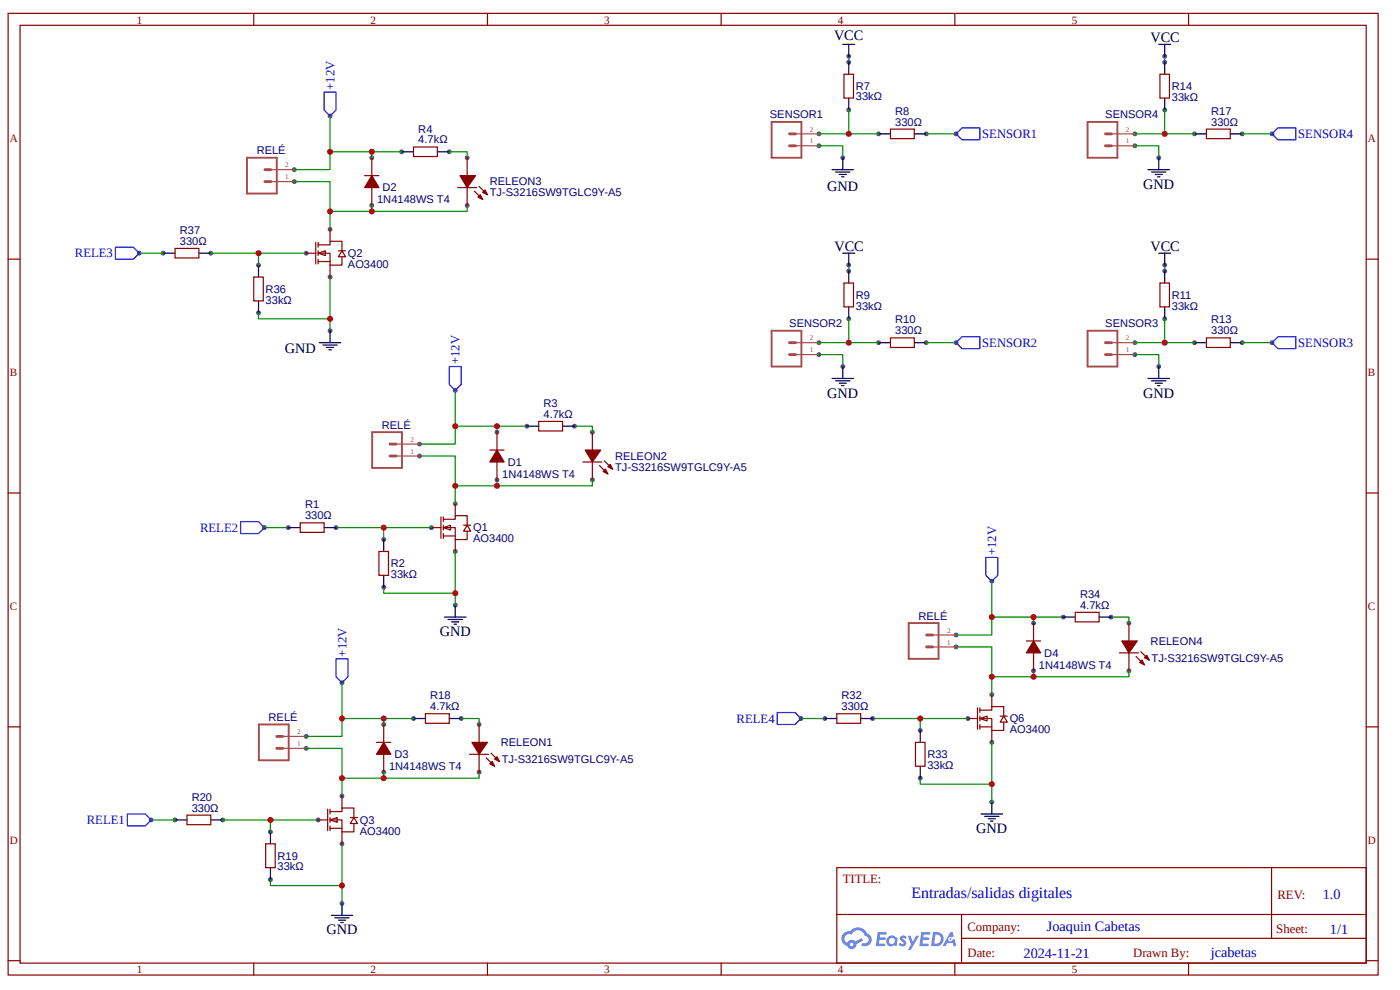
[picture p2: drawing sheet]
<svg xmlns="http://www.w3.org/2000/svg" width="297mm" height="210mm" viewBox="0 0 297 210" stroke-linecap="round" stroke-linejoin="round" font-family="sans-serif">
<g fill="none" stroke="#800" stroke-width=".25">
<path d="M1.7 2.8h290.7v203.9h-290.7zM4.3 5.4h285.5v198.8h-285.5zM53.8 2.8v2.6M103.4 2.8v2.6M153 2.8v2.6M202.6 2.8v2.6M252.1 2.8v2.6M1.7 54.9h2.6M289.8 54.9h2.6M1.7 104.5h2.6M289.8 104.5h2.6M1.7 154.1h2.6"/>
<path d="M289.8 154.1h2.6M177.5 184h112.3v20.2h-112.3zM177.6 193.9h112.1M204 198.9h85.7M204 193.9v10.1M269.8 184v14.9M1.7 203.7h2.6M53.8 204.2v2.5M103.4 204.2v2.5M153 204.2v2.5M202.6 204.2v2.5M252.1 204.2v2.5"/>
<path d="M289.8 203.7h2.6"/>
</g>
<g fill="#58f">
<path d="M191.1 198.5l.5-.2 .4 .1 .3 .3-.2 .4a.33 .33 0 0 0-.3-.3 .33 .33 0 0 0-.3 .1v.1a.85 .85 0 0 1 .7 .7 .85 .85 0 0 1-.3 .8l-.7 .1-.6-.4 .4-.4 .5 .3 .2-.1v-.2a.88 .88 0 0 1-.6-1.3z"/>
<path d="M192.6 198.4h.6l.4 1.3 .8-1.3h.6l-1.8 3h-.6l.7-1.1z"/>
<path d="M186.2 197.6h1.7l.2 .1-.1 .4h-1.3l-.1 .7h1.1l.2 .2-.2 .3h-1.1l-.2 .8h1.3l.1 .2-.1 .2-1.9 .1z"/>
<path d="M195.5 197.6h1.6l.2 .1v.4h-1.3l-.1 .7h1.1l.2 .2-.3 .3h-1.1l-.1 .8h1.2l.1 .2-.1 .2-1.9 .1z"/>
<path d="M201.6 197.6h.5l.2 .9-.4 .2a.49 .49 0 0 0-.7 .2 .49 .49 0 0 0 .3 .7 .49 .49 0 0 0 .6-.4l.4-.2 .4 1.6h-.6l-.2-.7h-1.2l-.3 .7h-.6z"/>
<path d="M197.9 197.6l-.4 3h1a1.51 1.51 0 0 0 1.7-1.5 1.51 1.51 0 0 0-1.8-1.5zM198.4 198.1a1.02 1.02 0 0 1 1.2 1.2 1.02 1.02 0 0 1-1.4 .8z"/>
<path d="M188.5 198.6a1.11 1.11 0 0 0-.3 1.6 1.11 1.11 0 0 0 1.6 .2l.4 .2 .2-1.7-.4-.2a1.01 1.01 0 0 0-1.5-.1zM188.5 199.5a.66 .66 0 0 1 1.3 0 .66 .66 0 0 1-1.3 0z"/>
<path d="M179 197.9a1.58 1.58 0 0 0 .7 2.6 1.01 1.01 0 0 0 1.2 .7 1.01 1.01 0 0 0 .8-1.1l1.4-.7-.3-.5-1.4 .7a1.02 1.02 0 0 0-1.7 .3 .99 .99 0 0 1-.4-1.4 .99 .99 0 0 1 1.4-.3 1.48 1.48 0 0 1 1.5-1 1.48 1.48 0 0 1 1.3 1.2 .82 .82 0 0 1 .8 1.1 .82 .82 0 0 1-1.2 .5l-.3 .1v.3a1.4 1.4 0 0 0 2-.6 1.4 1.4 0 0 0-.9-1.9 2.19 2.19 0 0 0-3.6-.5l-.8 .1zM180.3 200.2a.4 .4 0 0 1 .8 0 .4 .4 0 0 1-.8 0z"/>
<circle cx="201.6" cy="199.1" r=".19"/>
</g>
<path d="M180.1 11.9v1.3" fill="none" stroke="#080" stroke-width=".25"/>
<circle cx="180.1" cy="13.2" r=".51" fill="#4f4f4f"/>
<path d="M180.1 13.2v2.5" fill="none" stroke="#000" stroke-width=".25"/>
<circle cx="180.1" cy="23.3" r=".51" fill="#4f4f4f"/>
<path d="M180.1 20.8v2.5" fill="none" stroke="#000" stroke-width=".25"/>
<path d="M179 15.7h2.1v5.1h-2.1z" fill="none" stroke="#800" stroke-width=".25"/>
<circle cx="196.5" cy="28.4" r=".51" fill="#4f4f4f"/>
<path d="M194 28.4h2.5" fill="none" stroke="#000" stroke-width=".25"/>
<circle cx="186.4" cy="28.4" r=".51" fill="#4f4f4f"/>
<path d="M186.4 28.4h2.5" fill="none" stroke="#000" stroke-width=".25"/>
<path d="M188.9 27.4h5.1v2h-5.1z" fill="none" stroke="#800" stroke-width=".25"/>
<path d="M163.7 25.9h6.3v7.5h-6.3z" fill="none" stroke="#a54b4b" stroke-width=".4"/>
<path d="M167.5 28.4h1.3M167.5 30.9h1.3" fill="none" stroke="#a54b4b" stroke-width=".61"/>
<circle cx="173.7" cy="30.9" r=".51" fill="#4f4f4f"/>
<path d="M168.8 30.9h4.9" fill="none" stroke="#a54b4b" stroke-width=".25"/>
<circle cx="173.7" cy="28.4" r=".51" fill="#4f4f4f"/>
<path d="M168.8 28.4h4.9" fill="none" stroke="#a54b4b" stroke-width=".25"/>
<path d="M180.1 28.4h6.3" fill="none" stroke="#080" stroke-width=".25"/>
<circle cx="180.1" cy="11.9" r=".51" fill="#4f4f4f"/>
<path d="M178.8 9.4h2.5M180.1 9.4v2.5" fill="none" stroke="#000" stroke-width=".25"/>
<path d="M173.7 30.9h5.1v2.5M180.1 23.3v5.1h-6.4" fill="none" stroke="#080" stroke-width=".25"/>
<circle cx="178.8" cy="33.4" r=".51" fill="#4f4f4f"/>
<path d="M176.5 36h4.6M177.3 36.5h3M178 37h1.6M178.5 37.5h.5M178.8 33.4v2.6" fill="none" stroke="#000" stroke-width=".25"/>
<path d="M196.5 28.4h6.3" fill="none" stroke="#080" stroke-width=".25"/>
<circle cx="202.8" cy="28.4" r=".51" fill="#4f4f4f"/>
<path d="M202.8 28.4l1.3-1.3h3.8v2.5h-3.8z" fill="none" stroke="#00f" stroke-width=".25"/>
<path d="M180.1 56.2v1.3" fill="none" stroke="#080" stroke-width=".25"/>
<circle cx="180.1" cy="57.5" r=".51" fill="#4f4f4f"/>
<path d="M180.1 57.5v2.5" fill="none" stroke="#000" stroke-width=".25"/>
<circle cx="180.1" cy="67.6" r=".51" fill="#4f4f4f"/>
<path d="M180.1 65.1v2.5" fill="none" stroke="#000" stroke-width=".25"/>
<path d="M179 60h2.1v5.1h-2.1z" fill="none" stroke="#800" stroke-width=".25"/>
<circle cx="196.5" cy="72.7" r=".51" fill="#4f4f4f"/>
<path d="M194 72.7h2.5" fill="none" stroke="#000" stroke-width=".25"/>
<circle cx="186.4" cy="72.7" r=".51" fill="#4f4f4f"/>
<path d="M186.4 72.7h2.5" fill="none" stroke="#000" stroke-width=".25"/>
<path d="M188.9 71.6h5.1v2.1h-5.1z" fill="none" stroke="#800" stroke-width=".25"/>
<path d="M163.7 70.1h6.3v7.6h-6.3z" fill="none" stroke="#a54b4b" stroke-width=".4"/>
<path d="M167.5 72.7h1.3M167.5 75.2h1.3" fill="none" stroke="#a54b4b" stroke-width=".61"/>
<circle cx="173.7" cy="75.2" r=".51" fill="#4f4f4f"/>
<path d="M168.8 75.2h4.9" fill="none" stroke="#a54b4b" stroke-width=".25"/>
<circle cx="173.7" cy="72.7" r=".51" fill="#4f4f4f"/>
<path d="M168.8 72.7h4.9" fill="none" stroke="#a54b4b" stroke-width=".25"/>
<path d="M180.1 72.7h6.3" fill="none" stroke="#080" stroke-width=".25"/>
<circle cx="180.1" cy="56.2" r=".51" fill="#4f4f4f"/>
<path d="M178.8 53.7h2.5M180.1 53.7v2.5" fill="none" stroke="#000" stroke-width=".25"/>
<path d="M173.7 75.2h5.1v2.5M180.1 67.6v5.1h-6.4" fill="none" stroke="#080" stroke-width=".25"/>
<circle cx="178.8" cy="77.7" r=".51" fill="#4f4f4f"/>
<path d="M178.8 77.7v2.5M176.5 80.2h4.6M177.3 80.7h3M178 81.3h1.6M178.5 81.8h.5" fill="none" stroke="#000" stroke-width=".25"/>
<path d="M196.5 72.7h6.3" fill="none" stroke="#080" stroke-width=".25"/>
<circle cx="202.8" cy="72.7" r=".51" fill="#4f4f4f"/>
<path d="M202.8 72.7l1.3-1.3h3.8v2.5h-3.8z" fill="none" stroke="#00f" stroke-width=".25"/>
<path d="M247.1 56.2v1.3" fill="none" stroke="#080" stroke-width=".25"/>
<circle cx="247.1" cy="57.5" r=".51" fill="#4f4f4f"/>
<path d="M247.1 57.5v2.5" fill="none" stroke="#000" stroke-width=".25"/>
<circle cx="247.1" cy="67.6" r=".51" fill="#4f4f4f"/>
<path d="M247.1 65.1v2.5" fill="none" stroke="#000" stroke-width=".25"/>
<path d="M246.1 60h2v5.1h-2z" fill="none" stroke="#800" stroke-width=".25"/>
<circle cx="263.5" cy="72.7" r=".51" fill="#4f4f4f"/>
<path d="M261 72.7h2.5" fill="none" stroke="#000" stroke-width=".25"/>
<circle cx="253.4" cy="72.7" r=".51" fill="#4f4f4f"/>
<path d="M253.4 72.7h2.5" fill="none" stroke="#000" stroke-width=".25"/>
<path d="M255.9 71.6h5.1v2.1h-5.1z" fill="none" stroke="#800" stroke-width=".25"/>
<path d="M230.7 70.1h6.4v7.6h-6.4z" fill="none" stroke="#a54b4b" stroke-width=".4"/>
<path d="M234.5 72.7h1.3M234.5 75.2h1.3" fill="none" stroke="#a54b4b" stroke-width=".61"/>
<circle cx="240.8" cy="75.2" r=".51" fill="#4f4f4f"/>
<path d="M235.8 75.2h5" fill="none" stroke="#a54b4b" stroke-width=".25"/>
<circle cx="240.8" cy="72.7" r=".51" fill="#4f4f4f"/>
<path d="M235.8 72.7h5" fill="none" stroke="#a54b4b" stroke-width=".25"/>
<path d="M247.1 72.7h6.3" fill="none" stroke="#080" stroke-width=".25"/>
<circle cx="247.1" cy="56.2" r=".51" fill="#4f4f4f"/>
<path d="M245.8 53.7h2.6M247.1 53.7v2.5" fill="none" stroke="#000" stroke-width=".25"/>
<path d="M240.8 75.2h5v2.5M247.1 67.6v5.1h-6.3" fill="none" stroke="#080" stroke-width=".25"/>
<circle cx="245.8" cy="77.7" r=".51" fill="#4f4f4f"/>
<path d="M245.8 77.7v2.5M243.5 80.2h4.6M244.3 80.7h3M245.1 81.3h1.5M245.6 81.8h.5" fill="none" stroke="#000" stroke-width=".25"/>
<path d="M263.5 72.7h6.4" fill="none" stroke="#080" stroke-width=".25"/>
<circle cx="269.9" cy="72.7" r=".51" fill="#4f4f4f"/>
<path d="M269.9 72.7l1.2-1.3h3.8v2.5h-3.8z" fill="none" stroke="#00f" stroke-width=".25"/>
<path d="M247.1 11.9v1.3" fill="none" stroke="#080" stroke-width=".25"/>
<circle cx="247.1" cy="13.2" r=".51" fill="#4f4f4f"/>
<path d="M247.1 13.2v2.5" fill="none" stroke="#000" stroke-width=".25"/>
<circle cx="247.1" cy="23.3" r=".51" fill="#4f4f4f"/>
<path d="M247.1 20.8v2.5" fill="none" stroke="#000" stroke-width=".25"/>
<path d="M246.1 15.7h2v5.1h-2z" fill="none" stroke="#800" stroke-width=".25"/>
<circle cx="263.5" cy="28.4" r=".51" fill="#4f4f4f"/>
<path d="M261 28.4h2.5" fill="none" stroke="#000" stroke-width=".25"/>
<circle cx="253.4" cy="28.4" r=".51" fill="#4f4f4f"/>
<path d="M253.4 28.4h2.5" fill="none" stroke="#000" stroke-width=".25"/>
<path d="M255.9 27.4h5.1v2h-5.1z" fill="none" stroke="#800" stroke-width=".25"/>
<path d="M230.7 25.9h6.4v7.5h-6.4z" fill="none" stroke="#a54b4b" stroke-width=".4"/>
<path d="M234.5 28.4h1.3M234.5 30.9h1.3" fill="none" stroke="#a54b4b" stroke-width=".61"/>
<circle cx="240.8" cy="30.9" r=".51" fill="#4f4f4f"/>
<path d="M235.8 30.9h5" fill="none" stroke="#a54b4b" stroke-width=".25"/>
<circle cx="240.8" cy="28.4" r=".51" fill="#4f4f4f"/>
<path d="M235.8 28.4h5" fill="none" stroke="#a54b4b" stroke-width=".25"/>
<path d="M247.1 28.4h6.3" fill="none" stroke="#080" stroke-width=".25"/>
<circle cx="247.1" cy="11.9" r=".51" fill="#4f4f4f"/>
<path d="M245.8 9.4h2.6M247.1 9.4v2.5" fill="none" stroke="#000" stroke-width=".25"/>
<path d="M240.8 30.9h5v2.5M247.1 23.3v5.1h-6.3" fill="none" stroke="#080" stroke-width=".25"/>
<circle cx="245.8" cy="33.4" r=".51" fill="#4f4f4f"/>
<path d="M243.5 36h4.6M244.3 36.5h3M245.1 37h1.5M245.6 37.5h.5M245.8 33.4v2.6" fill="none" stroke="#000" stroke-width=".25"/>
<path d="M263.5 28.4h6.4" fill="none" stroke="#080" stroke-width=".25"/>
<circle cx="269.9" cy="28.4" r=".51" fill="#4f4f4f"/>
<path d="M269.9 28.4l1.2-1.3h3.8v2.5h-3.8z" fill="none" stroke="#00f" stroke-width=".25"/>
<circle cx="97.8" cy="152.3" r=".51" fill="#4f4f4f"/>
<path d="M95.3 152.3h2.5" fill="none" stroke="#000" stroke-width=".25"/>
<circle cx="87.7" cy="152.3" r=".51" fill="#4f4f4f"/>
<path d="M87.7 152.3h2.6" fill="none" stroke="#000" stroke-width=".25"/>
<path d="M90.3 151.3h5v2h-5z" fill="none" stroke="#800" stroke-width=".25"/>
<circle cx="57.4" cy="176.4" r=".51" fill="#4f4f4f"/>
<path d="M57.4 176.4v2.5" fill="none" stroke="#000" stroke-width=".25"/>
<circle cx="57.4" cy="186.5" r=".51" fill="#4f4f4f"/>
<path d="M57.4 184v2.5" fill="none" stroke="#000" stroke-width=".25"/>
<path d="M56.4 178.9h2v5.1h-2z" fill="none" stroke="#800" stroke-width=".25"/>
<circle cx="47.3" cy="173.8" r=".51" fill="#4f4f4f"/>
<path d="M44.7 173.8h2.6" fill="none" stroke="#000" stroke-width=".25"/>
<circle cx="37.1" cy="173.8" r=".51" fill="#4f4f4f"/>
<path d="M37.1 173.8h2.6" fill="none" stroke="#000" stroke-width=".25"/>
<path d="M39.7 172.8h5v2h-5z" fill="none" stroke="#800" stroke-width=".25"/>
<path d="M81.4 152.3h6.3M97.8 152.3h3.8v1.3M57.4 173.8v2.6M101.6 163.7v1.3h-20.2M57.4 186.5v1.2h15.2" fill="none" stroke="#080" stroke-width=".25"/>
<path d="M103.9 161.9l.5-.5 .5 1z" fill="#800"/>
<path d="M103.9 161.9l.5-.5 .5 1z" fill="none" stroke="#800" stroke-width=".25"/>
<path d="M104.9 160.9l.5-.5 .5 1z" fill="#800"/>
<path d="M104.9 160.9l.5-.5 .5 1z" fill="none" stroke="#800" stroke-width=".25"/>
<circle cx="101.6" cy="163.7" r=".51" fill="#4f4f4f"/>
<path d="M101.6 159.9v3.8M104.2 159.7l1.7 1.7M103.2 160.7l1.7 1.7" fill="none" stroke="#800" stroke-width=".25"/>
<circle cx="101.6" cy="153.6" r=".51" fill="#4f4f4f"/>
<path d="M99.6 159.9h4.1M101.6 153.6v3.8" fill="none" stroke="#800" stroke-width=".25"/>
<path d="M100.1 157.4h3.3l-1.8 2.5z" fill="#800"/>
<path d="M79.9 157.4h3M100.1 157.4h3.3l-1.8 2.5z" fill="none" stroke="#800" stroke-width=".25"/>
<circle cx="81.4" cy="163.7" r=".51" fill="#4f4f4f"/>
<path d="M81.4 159.9v3.8" fill="none" stroke="#800" stroke-width=".25"/>
<circle cx="81.4" cy="153.6" r=".51" fill="#4f4f4f"/>
<path d="M81.4 153.6v3.8" fill="none" stroke="#800" stroke-width=".25"/>
<path d="M81.4 157.4l1.5 2.5h-3z" fill="#800"/>
<path d="M81.4 157.4l1.5 2.5h-3z" fill="none" stroke="#800" stroke-width=".25"/>
<circle cx="72.6" cy="144.7" r=".51" fill="#4f4f4f"/>
<path d="M71.3 139.7h2.5v3.8l-1.2 1.2-1.3-1.2z" fill="none" stroke="#00f" stroke-width=".25"/>
<path d="M72.6 152.3h8.8v1.3M81.4 163.7v1.3h-8.8" fill="none" stroke="#080" stroke-width=".25"/>
<path d="M54.9 153.6h6.3v7.6h-6.3z" fill="none" stroke="#a54b4b" stroke-width=".4"/>
<path d="M58.7 156.1h1.3M58.7 158.7h1.3" fill="none" stroke="#a54b4b" stroke-width=".61"/>
<circle cx="65" cy="158.7" r=".51" fill="#4f4f4f"/>
<path d="M60 158.7h5" fill="none" stroke="#a54b4b" stroke-width=".25"/>
<circle cx="65" cy="156.1" r=".51" fill="#4f4f4f"/>
<path d="M60 156.1h5" fill="none" stroke="#a54b4b" stroke-width=".25"/>
<path d="M65 158.7h7.6v10.1M32.1 173.8h5" fill="none" stroke="#080" stroke-width=".25"/>
<circle cx="32.1" cy="173.8" r=".51" fill="#4f4f4f"/>
<path d="M27 172.6h3.8l1.3 1.2-1.3 1.3h-3.8z" fill="none" stroke="#00f" stroke-width=".25"/>
<path d="M72.6 144.7v11.4h-7.6M72.6 178.9v12.6" fill="none" stroke="#080" stroke-width=".25"/>
<circle cx="72.6" cy="191.5" r=".51" fill="#4f4f4f"/>
<path d="M70.3 194.1h4.5M71 194.6h3.1M71.8 195.1h1.5M72.3 195.6h.5M72.6 191.5v2.6" fill="none" stroke="#000" stroke-width=".25"/>
<path d="M47.3 173.8h20.2" fill="none" stroke="#080" stroke-width=".25"/>
<path d="M70 173.8l1.5-.5v1z" fill="#fefefe"/>
<path d="M69.5 171.6v4.5M70 173.8l1.5-.5v1zM70 172.1h2.6v-.8h2.5v2M70 173.8h2.6v2.6h2.5v-1.8M70 175.6h2.6M70 171.6v1M70 173.3v1M70 175.1v1M74.3 173.3h1.5M75.1 173.3l.7 1.3h-1.5z" fill="none" stroke="#800" stroke-width=".25"/>
<circle cx="72.6" cy="168.8" r=".51" fill="#4f4f4f"/>
<path d="M72.6 168.8v2.5" fill="none" stroke="#800" stroke-width=".25"/>
<circle cx="67.5" cy="173.8" r=".51" fill="#4f4f4f"/>
<path d="M67.5 173.8h2" fill="none" stroke="#800" stroke-width=".25"/>
<circle cx="72.6" cy="178.9" r=".51" fill="#4f4f4f"/>
<path d="M72.6 176.4v2.5" fill="none" stroke="#800" stroke-width=".25"/>
<path d="M94.1 111.9l1.5-.5v1z" fill="#fefefe"/>
<path d="M93.5 109.6v4.5M94.1 111.9l1.5-.5v1zM94.1 110.1h2.5v-.8h2.5v2.1M94.1 111.9h2.5v2.5h2.5v-1.8M94.1 113.6h2.5M94.1 109.6v1M94.1 111.4v1M94.1 113.1v1M98.4 111.4h1.5M99.1 111.4l.8 1.2h-1.5z" fill="none" stroke="#800" stroke-width=".25"/>
<circle cx="96.6" cy="106.8" r=".51" fill="#4f4f4f"/>
<path d="M96.6 106.8v2.5" fill="none" stroke="#800" stroke-width=".25"/>
<circle cx="91.5" cy="111.9" r=".51" fill="#4f4f4f"/>
<path d="M91.5 111.9h2" fill="none" stroke="#800" stroke-width=".25"/>
<circle cx="96.6" cy="116.9" r=".51" fill="#4f4f4f"/>
<path d="M96.6 114.4v2.5" fill="none" stroke="#800" stroke-width=".25"/>
<path d="M71.3 111.9h20.2" fill="none" stroke="#080" stroke-width=".25"/>
<circle cx="96.6" cy="128.3" r=".51" fill="#4f4f4f"/>
<path d="M94.3 130.8h4.6M95.1 131.3h3M95.8 131.8h1.5M96.3 132.3h.5M96.6 128.3v2.5" fill="none" stroke="#000" stroke-width=".25"/>
<path d="M96.6 82.8v11.4h-7.6M96.6 116.9v11.4" fill="none" stroke="#080" stroke-width=".25"/>
<circle cx="56.1" cy="111.9" r=".51" fill="#4f4f4f"/>
<path d="M51 110.6h3.8l1.3 1.3-1.3 1.2h-3.8z" fill="none" stroke="#00f" stroke-width=".25"/>
<path d="M89 96.7h7.6v10.1M56.1 111.9h5.1" fill="none" stroke="#080" stroke-width=".25"/>
<path d="M79 91.6h6.3v7.6h-6.3z" fill="none" stroke="#a54b4b" stroke-width=".4"/>
<path d="M82.7 94.2h1.3M82.7 96.7h1.3" fill="none" stroke="#a54b4b" stroke-width=".61"/>
<circle cx="89" cy="96.7" r=".51" fill="#4f4f4f"/>
<path d="M84 96.7h5" fill="none" stroke="#a54b4b" stroke-width=".25"/>
<circle cx="89" cy="94.2" r=".51" fill="#4f4f4f"/>
<path d="M84 94.2h5" fill="none" stroke="#a54b4b" stroke-width=".25"/>
<path d="M96.6 90.4h8.8v1.2M105.4 101.7v1.3h-8.8" fill="none" stroke="#080" stroke-width=".25"/>
<circle cx="96.6" cy="82.8" r=".51" fill="#4f4f4f"/>
<path d="M95.3 77.7h2.5v3.8l-1.2 1.3-1.3-1.3z" fill="none" stroke="#00f" stroke-width=".25"/>
<path d="M103.9 95.4h3.1" fill="none" stroke="#800" stroke-width=".25"/>
<circle cx="105.4" cy="101.7" r=".51" fill="#4f4f4f"/>
<path d="M105.4 97.9v3.8" fill="none" stroke="#800" stroke-width=".25"/>
<circle cx="105.4" cy="91.6" r=".51" fill="#4f4f4f"/>
<path d="M105.4 91.6v3.8" fill="none" stroke="#800" stroke-width=".25"/>
<path d="M105.4 95.4l1.6 2.5h-3.1z" fill="#800"/>
<path d="M105.4 95.4l1.6 2.5h-3.1z" fill="none" stroke="#800" stroke-width=".25"/>
<path d="M127.9 100l.6-.5 .5 1z" fill="#800"/>
<path d="M127.9 100l.6-.5 .5 1z" fill="none" stroke="#800" stroke-width=".25"/>
<path d="M129 99l.5-.5 .5 1z" fill="#800"/>
<path d="M129 99l.5-.5 .5 1z" fill="none" stroke="#800" stroke-width=".25"/>
<circle cx="125.7" cy="101.7" r=".51" fill="#4f4f4f"/>
<path d="M125.7 97.9v3.8M127.2 98.7l1.8 1.8M128.2 97.7l1.8 1.8" fill="none" stroke="#800" stroke-width=".25"/>
<circle cx="125.7" cy="91.6" r=".51" fill="#4f4f4f"/>
<path d="M123.6 97.9h4.1M125.7 91.6v3.8" fill="none" stroke="#800" stroke-width=".25"/>
<path d="M124.2 95.4h3.2l-1.7 2.5z" fill="#800"/>
<path d="M124.2 95.4h3.2l-1.7 2.5z" fill="none" stroke="#800" stroke-width=".25"/>
<path d="M105.4 90.4h6.4M121.9 90.4h3.8v1.2M81.4 111.9v2.5M125.7 101.7v1.3h-20.3M81.4 124.5v1.3h15.2" fill="none" stroke="#080" stroke-width=".25"/>
<circle cx="71.3" cy="111.9" r=".51" fill="#4f4f4f"/>
<path d="M68.8 111.9h2.5" fill="none" stroke="#000" stroke-width=".25"/>
<circle cx="61.2" cy="111.9" r=".51" fill="#4f4f4f"/>
<path d="M61.2 111.9h2.5" fill="none" stroke="#000" stroke-width=".25"/>
<path d="M63.7 110.8h5.1v2.1h-5.1z" fill="none" stroke="#800" stroke-width=".25"/>
<circle cx="81.4" cy="114.4" r=".51" fill="#4f4f4f"/>
<path d="M81.4 114.4v2.5" fill="none" stroke="#000" stroke-width=".25"/>
<circle cx="81.4" cy="124.5" r=".51" fill="#4f4f4f"/>
<path d="M81.4 122v2.5" fill="none" stroke="#000" stroke-width=".25"/>
<path d="M80.4 116.9h2v5.1h-2z" fill="none" stroke="#800" stroke-width=".25"/>
<circle cx="121.9" cy="90.4" r=".51" fill="#4f4f4f"/>
<path d="M119.3 90.4h2.6" fill="none" stroke="#000" stroke-width=".25"/>
<circle cx="111.8" cy="90.4" r=".51" fill="#4f4f4f"/>
<path d="M111.8 90.4h2.5" fill="none" stroke="#000" stroke-width=".25"/>
<path d="M114.3 89.3h5v2.1h-5z" fill="none" stroke="#800" stroke-width=".25"/>
<circle cx="95.3" cy="32.2" r=".51" fill="#4f4f4f"/>
<path d="M92.8 32.2h2.5" fill="none" stroke="#000" stroke-width=".25"/>
<circle cx="85.2" cy="32.2" r=".51" fill="#4f4f4f"/>
<path d="M85.2 32.2h2.5" fill="none" stroke="#000" stroke-width=".25"/>
<path d="M87.7 31.2h5.1v2h-5.1z" fill="none" stroke="#800" stroke-width=".25"/>
<circle cx="54.8" cy="56.2" r=".51" fill="#4f4f4f"/>
<path d="M54.8 56.2v2.5" fill="none" stroke="#000" stroke-width=".25"/>
<circle cx="54.8" cy="66.3" r=".51" fill="#4f4f4f"/>
<path d="M54.8 63.8v2.5" fill="none" stroke="#000" stroke-width=".25"/>
<path d="M53.8 58.7h2.1v5.1h-2.1z" fill="none" stroke="#800" stroke-width=".25"/>
<circle cx="44.7" cy="53.7" r=".51" fill="#4f4f4f"/>
<path d="M42.2 53.7h2.5" fill="none" stroke="#000" stroke-width=".25"/>
<circle cx="34.6" cy="53.7" r=".51" fill="#4f4f4f"/>
<path d="M34.6 53.7h2.5" fill="none" stroke="#000" stroke-width=".25"/>
<path d="M37.1 52.7h5.1v2h-5.1z" fill="none" stroke="#800" stroke-width=".25"/>
<path d="M78.9 32.2h6.3M95.3 32.2h3.8v1.2M54.8 53.7v2.5M99.1 43.6v1.2h-20.2M54.8 66.3v1.3h15.2" fill="none" stroke="#080" stroke-width=".25"/>
<path d="M101.4 41.8l.5-.5 .5 1z" fill="#800"/>
<path d="M101.4 41.8l.5-.5 .5 1z" fill="none" stroke="#800" stroke-width=".25"/>
<path d="M102.4 40.8l.5-.5 .5 1z" fill="#800"/>
<path d="M102.4 40.8l.5-.5 .5 1z" fill="none" stroke="#800" stroke-width=".25"/>
<circle cx="99.1" cy="43.6" r=".51" fill="#4f4f4f"/>
<path d="M99.1 39.8v3.8M101.6 39.5l1.8 1.8M100.6 40.5l1.8 1.8" fill="none" stroke="#800" stroke-width=".25"/>
<circle cx="99.1" cy="33.4" r=".51" fill="#4f4f4f"/>
<path d="M97.1 39.8h4M99.1 33.4v3.8" fill="none" stroke="#800" stroke-width=".25"/>
<path d="M97.6 37.2h3.3l-1.8 2.6z" fill="#800"/>
<path d="M77.4 37.2h3M97.6 37.2h3.3l-1.8 2.6z" fill="none" stroke="#800" stroke-width=".25"/>
<circle cx="78.9" cy="43.6" r=".51" fill="#4f4f4f"/>
<path d="M78.9 39.8v3.8" fill="none" stroke="#800" stroke-width=".25"/>
<circle cx="78.9" cy="33.4" r=".51" fill="#4f4f4f"/>
<path d="M78.9 33.4v3.8" fill="none" stroke="#800" stroke-width=".25"/>
<path d="M78.9 37.2l1.5 2.6h-3z" fill="#800"/>
<path d="M78.9 37.2l1.5 2.6h-3z" fill="none" stroke="#800" stroke-width=".25"/>
<circle cx="70" cy="24.6" r=".51" fill="#4f4f4f"/>
<path d="M68.8 19.5h2.5v3.8l-1.3 1.3-1.2-1.3z" fill="none" stroke="#00f" stroke-width=".25"/>
<path d="M70 32.2h8.9v1.2M78.9 43.6v1.2h-8.9" fill="none" stroke="#080" stroke-width=".25"/>
<path d="M52.4 33.4h6.3v7.6h-6.3z" fill="none" stroke="#a54b4b" stroke-width=".4"/>
<path d="M56.2 36h1.3M56.2 38.5h1.3" fill="none" stroke="#a54b4b" stroke-width=".61"/>
<circle cx="62.4" cy="38.5" r=".51" fill="#4f4f4f"/>
<path d="M57.5 38.5h4.9" fill="none" stroke="#a54b4b" stroke-width=".25"/>
<circle cx="62.4" cy="36" r=".51" fill="#4f4f4f"/>
<path d="M57.5 36h4.9" fill="none" stroke="#a54b4b" stroke-width=".25"/>
<path d="M62.4 38.5h7.6v10.1M29.5 53.7h5.1" fill="none" stroke="#080" stroke-width=".25"/>
<circle cx="29.5" cy="53.7" r=".51" fill="#4f4f4f"/>
<path d="M24.5 52.4h3.8l1.2 1.3-1.2 1.2h-3.8z" fill="none" stroke="#00f" stroke-width=".25"/>
<path d="M70 24.6v11.4h-7.6M70 58.7v11.4" fill="none" stroke="#080" stroke-width=".25"/>
<circle cx="70" cy="70.1" r=".51" fill="#4f4f4f"/>
<path d="M67.7 72.7h4.6M68.5 73.2h3M69.3 73.7h1.5M69.8 74.2h.5M70 70.1v2.6" fill="none" stroke="#000" stroke-width=".25"/>
<path d="M44.7 53.7h20.3" fill="none" stroke="#080" stroke-width=".25"/>
<path d="M67.5 53.7l1.5-.5v1z" fill="#fefefe"/>
<path d="M67 51.4v4.6M67.5 53.7l1.5-.5v1zM67.5 51.9h2.5v-.8h2.6v2.1M67.5 53.7h2.5v2.5h2.6v-1.8M67.5 55.4h2.5M67.5 51.4v1M67.5 53.2v1M67.5 54.9v1.1M71.8 53.2h1.5M72.6 53.2l.7 1.2h-1.5z" fill="none" stroke="#800" stroke-width=".25"/>
<circle cx="70" cy="48.6" r=".51" fill="#4f4f4f"/>
<path d="M70 48.6v2.5" fill="none" stroke="#800" stroke-width=".25"/>
<circle cx="65" cy="53.7" r=".51" fill="#4f4f4f"/>
<path d="M65 53.7h2" fill="none" stroke="#800" stroke-width=".25"/>
<circle cx="70" cy="58.7" r=".51" fill="#4f4f4f"/>
<path d="M70 56.2v2.5" fill="none" stroke="#800" stroke-width=".25"/>
<path d="M207.9 152.3l1.5-.5v1z" fill="#fefefe"/>
<path d="M207.4 150.1v4.5M207.9 152.3l1.5-.5v1zM207.9 150.6h2.5v-.8h2.5v2M207.9 152.3h2.5v2.6h2.5v-1.8M207.9 154.1h2.5M207.9 150.1v1M207.9 151.8v1M207.9 153.6v1M212.2 151.8h1.5M212.9 151.8l.8 1.3h-1.5z" fill="none" stroke="#800" stroke-width=".25"/>
<circle cx="210.4" cy="147.3" r=".51" fill="#4f4f4f"/>
<path d="M210.4 147.3v2.5" fill="none" stroke="#800" stroke-width=".25"/>
<circle cx="205.4" cy="152.3" r=".51" fill="#4f4f4f"/>
<path d="M205.4 152.3h2" fill="none" stroke="#800" stroke-width=".25"/>
<circle cx="210.4" cy="157.4" r=".51" fill="#4f4f4f"/>
<path d="M210.4 154.9v2.5" fill="none" stroke="#800" stroke-width=".25"/>
<path d="M185.1 152.3h20.3" fill="none" stroke="#080" stroke-width=".25"/>
<circle cx="210.4" cy="170" r=".51" fill="#4f4f4f"/>
<path d="M208.1 172.6h4.6M208.9 173.1h3M209.7 173.6h1.5M210.2 174.1h.5M210.4 170v2.6" fill="none" stroke="#000" stroke-width=".25"/>
<path d="M210.4 123.2v11.4h-7.6M210.4 157.4v12.6" fill="none" stroke="#080" stroke-width=".25"/>
<circle cx="169.9" cy="152.3" r=".51" fill="#4f4f4f"/>
<path d="M164.9 151.1h3.8l1.2 1.2-1.2 1.3h-3.8z" fill="none" stroke="#00f" stroke-width=".25"/>
<path d="M202.8 137.2h7.6v10.1M169.9 152.3h5.1" fill="none" stroke="#080" stroke-width=".25"/>
<path d="M192.8 132.1h6.3v7.6h-6.3z" fill="none" stroke="#a54b4b" stroke-width=".4"/>
<path d="M196.6 134.6h1.2M196.6 137.2h1.2" fill="none" stroke="#a54b4b" stroke-width=".61"/>
<circle cx="202.8" cy="137.2" r=".51" fill="#4f4f4f"/>
<path d="M197.8 137.2h5" fill="none" stroke="#a54b4b" stroke-width=".25"/>
<circle cx="202.8" cy="134.6" r=".51" fill="#4f4f4f"/>
<path d="M197.8 134.6h5" fill="none" stroke="#a54b4b" stroke-width=".25"/>
<path d="M210.4 130.8h8.9v1.3M219.3 142.2v1.3h-8.9" fill="none" stroke="#080" stroke-width=".25"/>
<path d="M217.7 135.9h3.1" fill="none" stroke="#800" stroke-width=".25"/>
<circle cx="219.3" cy="142.2" r=".51" fill="#4f4f4f"/>
<path d="M219.3 138.4v3.8" fill="none" stroke="#800" stroke-width=".25"/>
<circle cx="219.3" cy="132.1" r=".51" fill="#4f4f4f"/>
<path d="M219.3 132.1v3.8" fill="none" stroke="#800" stroke-width=".25"/>
<path d="M219.3 135.9l1.5 2.5h-3.1z" fill="#800"/>
<path d="M219.3 135.9l1.5 2.5h-3.1z" fill="none" stroke="#800" stroke-width=".25"/>
<path d="M241.8 140.4l.5-.5 .5 1z" fill="#800"/>
<path d="M241.8 140.4l.5-.5 .5 1z" fill="none" stroke="#800" stroke-width=".25"/>
<path d="M242.8 139.4l.5-.5 .5 1z" fill="#800"/>
<path d="M242.8 139.4l.5-.5 .5 1z" fill="none" stroke="#800" stroke-width=".25"/>
<circle cx="239.5" cy="142.2" r=".51" fill="#4f4f4f"/>
<path d="M239.5 138.4v3.8M241 139.2l1.8 1.7M242 138.2l1.8 1.7" fill="none" stroke="#800" stroke-width=".25"/>
<circle cx="239.5" cy="132.1" r=".51" fill="#4f4f4f"/>
<path d="M237.5 138.4h4M239.5 132.1v3.8" fill="none" stroke="#800" stroke-width=".25"/>
<path d="M238 135.9h3.3l-1.8 2.5z" fill="#800"/>
<path d="M238 135.9h3.3l-1.8 2.5z" fill="none" stroke="#800" stroke-width=".25"/>
<path d="M219.3 130.8h6.3M235.7 130.8h3.8v1.3M195.2 152.3v2.6M239.5 142.2v1.3h-20.2M195.2 165v1.2h15.2" fill="none" stroke="#080" stroke-width=".25"/>
<circle cx="185.1" cy="152.3" r=".51" fill="#4f4f4f"/>
<path d="M182.6 152.3h2.5" fill="none" stroke="#000" stroke-width=".25"/>
<circle cx="175" cy="152.3" r=".51" fill="#4f4f4f"/>
<path d="M175 152.3h2.5" fill="none" stroke="#000" stroke-width=".25"/>
<path d="M177.5 151.3h5.1v2h-5.1z" fill="none" stroke="#800" stroke-width=".25"/>
<circle cx="195.2" cy="154.9" r=".51" fill="#4f4f4f"/>
<path d="M195.2 154.9v2.5" fill="none" stroke="#000" stroke-width=".25"/>
<circle cx="195.2" cy="165" r=".51" fill="#4f4f4f"/>
<path d="M195.2 162.4v2.6" fill="none" stroke="#000" stroke-width=".25"/>
<path d="M194.2 157.4h2v5h-2z" fill="none" stroke="#800" stroke-width=".25"/>
<circle cx="235.7" cy="130.8" r=".51" fill="#4f4f4f"/>
<path d="M233.2 130.8h2.5" fill="none" stroke="#000" stroke-width=".25"/>
<circle cx="225.6" cy="130.8" r=".51" fill="#4f4f4f"/>
<path d="M225.6 130.8h2.5" fill="none" stroke="#000" stroke-width=".25"/>
<path d="M228.1 129.8h5.1v2h-5.1z" fill="none" stroke="#800" stroke-width=".25"/>
<circle cx="210.4" cy="123.2" r=".51" fill="#4f4f4f"/>
<path d="M209.1 118.2h2.6v3.8l-1.3 1.2-1.3-1.2z" fill="none" stroke="#00f" stroke-width=".25"/>
<circle cx="180.1" cy="28.4" r=".51" fill="#4f4f4f"/>
<circle cx="180.1" cy="28.4" r=".63" fill="#c00"/>
<circle cx="180.1" cy="72.7" r=".51" fill="#4f4f4f"/>
<circle cx="180.1" cy="72.7" r=".63" fill="#c00"/>
<circle cx="247.1" cy="72.7" r=".51" fill="#4f4f4f"/>
<circle cx="247.1" cy="72.7" r=".63" fill="#c00"/>
<circle cx="247.1" cy="28.4" r=".51" fill="#4f4f4f"/>
<circle cx="247.1" cy="28.4" r=".63" fill="#c00"/>
<circle cx="72.6" cy="187.7" r=".51" fill="#4f4f4f"/>
<circle cx="72.6" cy="187.7" r=".63" fill="#c00"/>
<circle cx="57.4" cy="173.8" r=".51" fill="#4f4f4f"/>
<circle cx="57.4" cy="173.8" r=".63" fill="#c00"/>
<circle cx="81.4" cy="165" r=".51" fill="#4f4f4f"/>
<circle cx="81.4" cy="165" r=".63" fill="#c00"/>
<circle cx="81.4" cy="152.3" r=".51" fill="#4f4f4f"/>
<circle cx="81.4" cy="152.3" r=".63" fill="#c00"/>
<circle cx="72.6" cy="165" r=".51" fill="#4f4f4f"/>
<circle cx="72.6" cy="165" r=".63" fill="#c00"/>
<circle cx="72.6" cy="152.3" r=".51" fill="#4f4f4f"/>
<circle cx="72.6" cy="152.3" r=".63" fill="#c00"/>
<circle cx="96.6" cy="103" r=".51" fill="#4f4f4f"/>
<circle cx="96.6" cy="103" r=".63" fill="#c00"/>
<circle cx="105.4" cy="103" r=".51" fill="#4f4f4f"/>
<circle cx="105.4" cy="103" r=".63" fill="#c00"/>
<circle cx="81.4" cy="111.9" r=".51" fill="#4f4f4f"/>
<circle cx="81.4" cy="111.9" r=".63" fill="#c00"/>
<circle cx="96.6" cy="125.8" r=".51" fill="#4f4f4f"/>
<circle cx="96.6" cy="125.8" r=".63" fill="#c00"/>
<circle cx="70" cy="67.6" r=".51" fill="#4f4f4f"/>
<circle cx="70" cy="67.6" r=".63" fill="#c00"/>
<circle cx="54.8" cy="53.7" r=".51" fill="#4f4f4f"/>
<circle cx="54.8" cy="53.7" r=".63" fill="#c00"/>
<circle cx="78.9" cy="44.8" r=".51" fill="#4f4f4f"/>
<circle cx="78.9" cy="44.8" r=".63" fill="#c00"/>
<circle cx="78.9" cy="32.2" r=".51" fill="#4f4f4f"/>
<circle cx="78.9" cy="32.2" r=".63" fill="#c00"/>
<circle cx="70" cy="44.8" r=".51" fill="#4f4f4f"/>
<circle cx="70" cy="44.8" r=".63" fill="#c00"/>
<circle cx="70" cy="32.2" r=".51" fill="#4f4f4f"/>
<circle cx="70" cy="32.2" r=".63" fill="#c00"/>
<circle cx="210.4" cy="130.8" r=".51" fill="#4f4f4f"/>
<circle cx="210.4" cy="130.8" r=".63" fill="#c00"/>
<circle cx="210.4" cy="143.5" r=".51" fill="#4f4f4f"/>
<circle cx="210.4" cy="143.5" r=".63" fill="#c00"/>
<circle cx="219.3" cy="130.8" r=".51" fill="#4f4f4f"/>
<circle cx="219.3" cy="130.8" r=".63" fill="#c00"/>
<circle cx="219.3" cy="143.5" r=".51" fill="#4f4f4f"/>
<circle cx="219.3" cy="143.5" r=".63" fill="#c00"/>
<circle cx="195.2" cy="152.3" r=".51" fill="#4f4f4f"/>
<circle cx="195.2" cy="152.3" r=".63" fill="#c00"/>
<circle cx="210.4" cy="166.2" r=".51" fill="#4f4f4f"/>
<circle cx="210.4" cy="166.2" r=".63" fill="#c00"/>
<circle cx="96.6" cy="90.4" r=".51" fill="#4f4f4f"/>
<circle cx="96.6" cy="90.4" r=".63" fill="#c00"/>
<circle cx="105.4" cy="90.4" r=".51" fill="#4f4f4f"/>
<circle cx="105.4" cy="90.4" r=".63" fill="#c00"/>
<text font-size="3.4" fill="#00f" x="193.4" y="190.4">Entradas/salidas digitales</text>
<g font-size="3">
<text x="176.9" y="8.5">VCC</text>
<text x="244.1" y="8.9">VCC</text>
<text x="175.5" y="40.4">GND</text>
<text x="242.5" y="40">GND</text>
<text x="177" y="53.2">VCC</text>
<text x="244.1" y="53.2">VCC</text>
<text x="60.4" y="74.9">GND</text>
<text x="175.5" y="84.3">GND</text>
<text x="242.5" y="84.3">GND</text>
<text x="93.3" y="134.9">GND</text>
<text x="207.1" y="176.6">GND</text>
<text x="69.3" y="198.1">GND</text>
</g>
<g font-size="3" fill="#00f">
<text x="280.6" y="190.6">1.0</text>
<text x="222.1" y="197.5">Joaquin Cabetas</text>
<text x="282.2" y="198">1/1</text>
<text x="217.1" y="203">2024-11-21</text>
<text x="256.9" y="203">jcabetas</text>
</g>
<g font-size="2.7" fill="#00f">
<text x="71" y="19.1" transform="rotate(-90 71 19.1)">+12V</text>
<text x="208.4" y="29.3">SENSOR1</text>
<text x="275.4" y="29.3">SENSOR4</text>
<text x="15.9" y="54.5">RELE3</text>
<text x="97.5" y="77.2" transform="rotate(-90 97.5 77.2)">+12V</text>
<text x="208.4" y="73.6">SENSOR2</text>
<text x="275.4" y="73.6">SENSOR3</text>
<text x="42.5" y="112.7">RELE2</text>
<text x="211.3" y="117.7" transform="rotate(-90 211.3 117.7)">+12V</text>
<text x="73.5" y="139.2" transform="rotate(-90 73.5 139.2)">+12V</text>
<text x="156.3" y="153.2">RELE4</text>
<text x="18.4" y="174.7">RELE1</text>
</g>
<g font-size="2.7" fill="#800">
<text x="178.8" y="187.2">TITLE:</text>
<text x="271" y="190.6">REV:</text>
<text x="205.3" y="197.4">Company:</text>
<text x="270.8" y="197.9">Sheet:</text>
<text x="205.3" y="202.9">Date:</text>
<text x="240.4" y="203">Drawn By:</text>
</g>
<g font-size="2.4" fill="#800">
<text x="29" y="5">1</text>
<text x="78.6" y="5">2</text>
<text x="128.2" y="5">3</text>
<text x="177.8" y="5">4</text>
<text x="227.4" y="5">5</text>
<text x="2.1" y="30.2">A</text>
<text x="290.2" y="30.2">A</text>
<text x="2.1" y="79.7">B</text>
<text x="290.2" y="79.7">B</text>
<text x="2.1" y="129.3">C</text>
<text x="290.2" y="129.3">C</text>
<text x="2.1" y="178.9">D</text>
<text x="290.2" y="178.9">D</text>
<text x="29" y="206.3">1</text>
<text x="78.6" y="206.3">2</text>
<text x="128.2" y="206.3">3</text>
<text x="177.8" y="206.3">4</text>
<text x="227.4" y="206.3">5</text>
</g>
<g font-size="2.4" fill="#000080">
<text x="181.6" y="21.3">33kΩ</text>
<text x="181.6" y="19">R7</text>
<text x="248.6" y="21.4">33kΩ</text>
<text x="248.6" y="19.1">R14</text>
<text x="88.7" y="28.1">R4</text>
<text x="163.3" y="25.1">SENSOR1</text>
<text x="189.9" y="26.6">330Ω</text>
<text x="189.9" y="24.3">R8</text>
<text x="234.5" y="25.1">SENSOR4</text>
<text x="257" y="26.6">330Ω</text>
<text x="257" y="24.3">R17</text>
<text x="54.5" y="32.7">RELÉ</text>
<text x="88.7" y="30.4">4.7kΩ</text>
<text x="81.2" y="40.6">D2</text>
<text x="103.9" y="41.6">TJ-S3216SW9TGLC9Y-A5</text>
<text x="103.9" y="39.3">RELEON3</text>
<text x="80" y="43.1">1N4148WS T4</text>
<text x="38.2" y="51.9">330Ω</text>
<text x="38.2" y="49.6">R37</text>
<text x="73.8" y="56.8">AO3400</text>
<text x="73.8" y="54.5">Q2</text>
<text x="56.4" y="64.4">33kΩ</text>
<text x="56.4" y="62.1">R36</text>
<text x="181.6" y="65.7">33kΩ</text>
<text x="181.6" y="63.3">R9</text>
<text x="248.6" y="65.7">33kΩ</text>
<text x="248.6" y="63.3">R11</text>
<text x="167.5" y="69.4">SENSOR2</text>
<text x="189.9" y="70.9">330Ω</text>
<text x="189.9" y="68.6">R10</text>
<text x="234.5" y="69.4">SENSOR3</text>
<text x="257" y="70.9">330Ω</text>
<text x="257" y="68.6">R13</text>
<text x="115.3" y="88.6">4.7kΩ</text>
<text x="115.3" y="86.3">R3</text>
<text x="81" y="90.9">RELÉ</text>
<text x="106.6" y="101.3">1N4148WS T4</text>
<text x="107.7" y="98.8">D1</text>
<text x="130.5" y="99.8">TJ-S3216SW9TGLC9Y-A5</text>
<text x="130.5" y="97.5">RELEON2</text>
<text x="64.7" y="107.8">R1</text>
<text x="64.7" y="110.1">330Ω</text>
<text x="100.4" y="112.7">Q1</text>
<text x="100.4" y="115">AO3400</text>
<text x="82.9" y="122.6">33kΩ</text>
<text x="82.9" y="120.3">R2</text>
<text x="194.8" y="131.3">RELÉ</text>
<text x="229.1" y="129.1">4.7kΩ</text>
<text x="229.1" y="126.7">R34</text>
<text x="244.1" y="136.7">RELEON4</text>
<text x="220.4" y="141.8">1N4148WS T4</text>
<text x="221.6" y="139.2">D4</text>
<text x="244.3" y="140.3">TJ-S3216SW9TGLC9Y-A5</text>
<text x="91.3" y="148.2">R18</text>
<text x="178.5" y="148.2">R32</text>
<text x="57" y="152.8">RELÉ</text>
<text x="91.3" y="150.6">4.7kΩ</text>
<text x="178.5" y="150.6">330Ω</text>
<text x="214.2" y="155.5">AO3400</text>
<text x="214.2" y="153.1">Q6</text>
<text x="83.7" y="160.7">D3</text>
<text x="106.3" y="158.2">RELEON1</text>
<text x="106.4" y="161.8">TJ-S3216SW9TGLC9Y-A5</text>
<text x="196.7" y="160.7">R33</text>
<text x="82.5" y="163.3">1N4148WS T4</text>
<text x="196.7" y="163">33kΩ</text>
<text x="40.7" y="172.1">330Ω</text>
<text x="40.7" y="169.8">R20</text>
<text x="76.3" y="177">AO3400</text>
<text x="76.3" y="174.6">Q3</text>
<text x="58.9" y="184.6">33kΩ</text>
<text x="58.9" y="182.2">R19</text>
</g>
<g font-size="1.5" fill="#a54b4b">
<text x="171.8" y="27.9">2</text>
<text x="238.9" y="27.9">2</text>
<text x="60.5" y="35.5">2</text>
<text x="171.8" y="30.4">1</text>
<text x="238.9" y="30.4">1</text>
<text x="60.5" y="38">1</text>
<text x="171.8" y="74.7">1</text>
<text x="171.8" y="72.2">2</text>
<text x="238.9" y="74.7">1</text>
<text x="238.9" y="72.2">2</text>
<text x="87.1" y="93.7">2</text>
<text x="87.1" y="96.2">1</text>
<text x="200.9" y="136.7">1</text>
<text x="200.9" y="134.1">2</text>
<text x="63" y="155.6">2</text>
<text x="63" y="158.2">1</text>
</g>
</svg>
